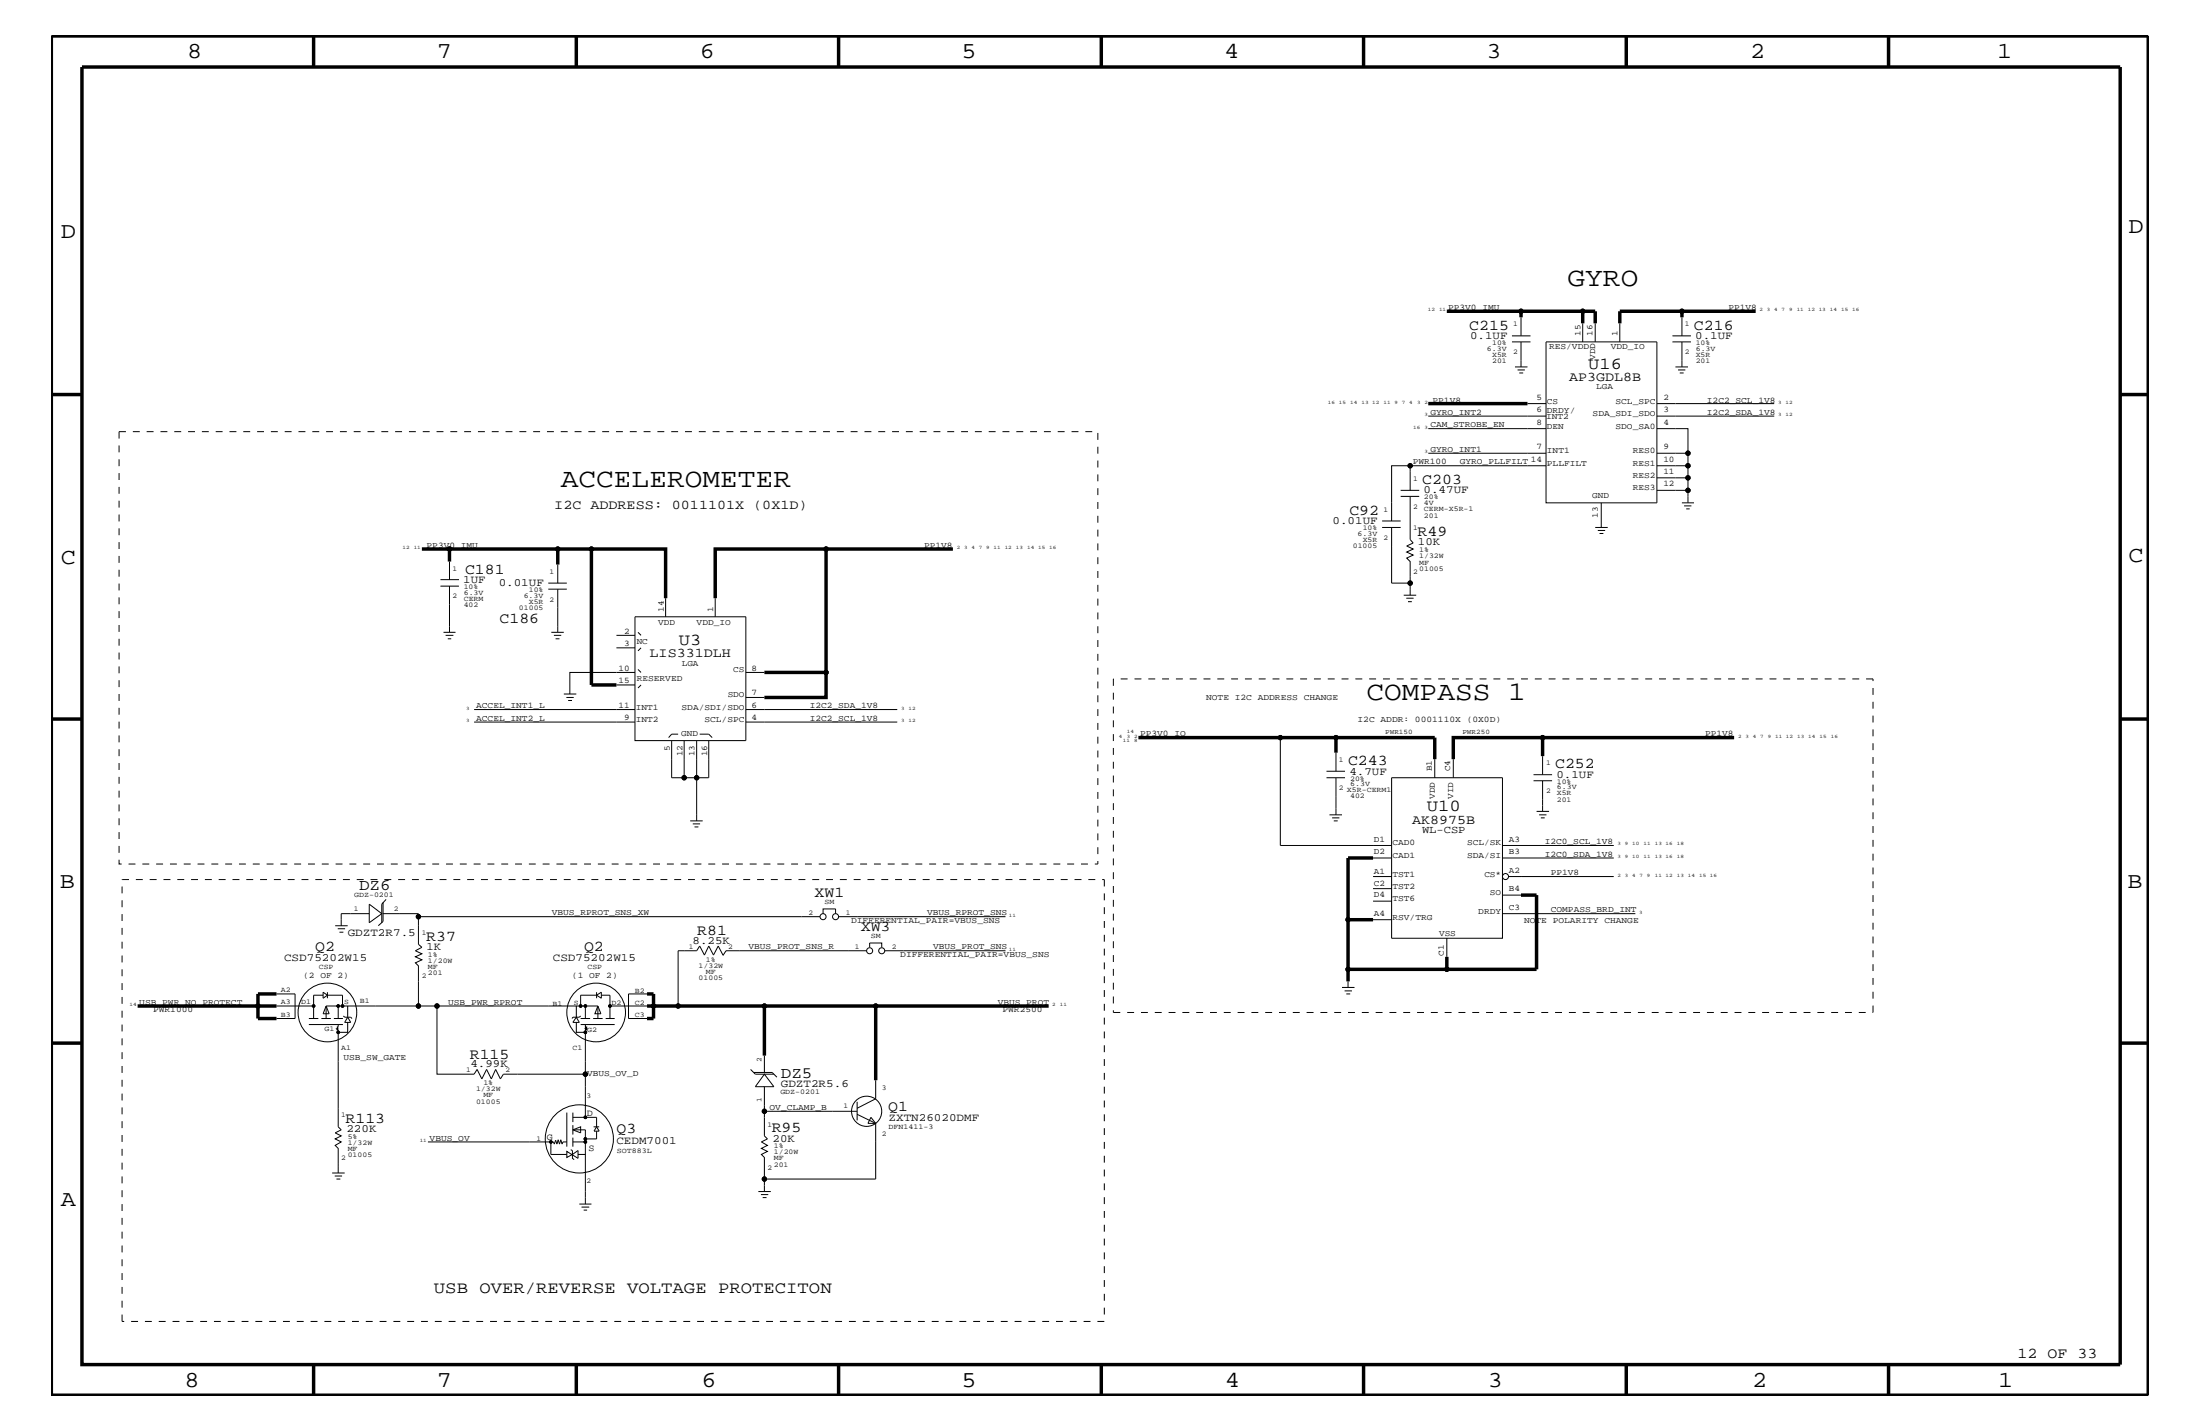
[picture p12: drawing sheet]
<svg xmlns="http://www.w3.org/2000/svg" width="432mm" height="279mm" viewBox="0 0 432 279" stroke-linecap="round" stroke-linejoin="round" font-family="sans-serif">
<g fill="none" stroke="#000" stroke-width=".2">
<path d="M296.8 67.1h3.6M296.8 65.9h3.6M297.3 72h2.5M297.9 72.6h1.4M298.2 73.2h.8M298.5 62.3v3.6M298.5 67.1v4.9M299.8 79.2h3.6M303.4 67.1h21.8v31.6h-21.8zM310.6 63.4v3.7M313.1 63.4v3.7M317.9 63.4v3.7"/>
<path d="M325.2 79.2h23M328.3 67.1h3.6M328.3 65.9h3.6M328.8 72h2.5M329.4 72.6h1.4M329.7 73.2h.8M330.1 62.3v3.6M330.1 67.1v4.9M274.9 97.4h3.7M274.9 96.2h3.7M276.8 97.4v8.5l.6 .6-1.3 .6 1.3 .6-1.3 .6 1.3 .6-1.3 .6 .7 .7v6.6M276.8 96.2v-4.8h-3.7v10.8"/>
<path d="M276.8 91.4h26.6M280.3 84.1h23.1M280.3 88.9h23.1M280.3 81.6h23.1M314.3 98.7v4.8M325.2 84.1h6.1v4.8h-6.1M325.2 81.6h23M330.1 98.7h2.4M330.5 99.3h1.5M331 99.9h.6M331.3 88.9v2.5h-6.1M331.3 91.4v2.4h-6.1"/>
<path d="M331.3 93.8v2.4h-6.1M331.3 96.2v2.5M86.4 115h3.7M86.4 113.7h3.7M88.2 110.2v3.5M88.2 115v9.1M107.6 115.6h3.7M107.6 114.4h3.7M109.5 110.8v3.6M109.5 115.6v8.5M130.6 117.4v3.6M140.4 117.4v3.6"/>
<path d="M271.3 103.5h3.6M271.3 102.2h3.6M273.1 103.5v10.9h3.7M275.5 116.8h2.5M276 117.4h1.5M276.4 118.1h.7M313.1 103.5h2.5M313.6 104.1h1.4M313.9 104.7h.8M87 124.1h2.4M87.5 124.7h1.5M87.9 125.3h.7"/>
<path d="M93 139.2h31.6M108.2 124.1h2.5M108.7 124.7h1.5M109.1 125.3h.7M110.7 136.2h2.4M111.2 136.8h1.4M111.5 137.4h.8M121 124.7h3.6M121 127.1h3.6M121 134.4h3.6M124.6 121h21.8v24.3h-21.8zM124.6 131.9h-12.8v4.3"/>
<path d="M125.2 124.1l.6 .6M125.2 131.3l.6 .6M125.8 127.1l-.6 .6M125.8 134.4l-.6 .6M146.4 131.9h3.6M146.4 139.2h29.7M146.4 136.8h3.6M93 141.7h31.6M131.8 145.3v7.3h7.3v-7.3M133.1 144h-1.3l-.6 .7M134.3 145.3v7.3M136.7 145.3v15.8"/>
<path d="M137.3 144h1.8l.7 .7M146.4 141.7h29.7M251.3 144.7v21.2h21.8M260.4 152.6h3.6M260.4 151.3h3.6M260.9 159.9h2.5M262.2 147.7v3.6M262.2 152.6v7.3M273.1 152.6h21.8v31.5h-21.8zM281.6 149v3.6M285.2 149v3.6M301 153.2h3.6"/>
<path d="M301 152h3.6M301.6 159.2h2.4M302.1 159.9h1.4M302.8 148.4v3.6M302.8 153.2v6M72.5 177.4l2.4 1.9-2.4 1.7zM72.5 179.3h-5.5v2.3M75.2 179.3h6.9v6l.7 .6-1.3 .6 1.3 .6-1.3 .6 1.3 .6-1.3 .6 .6 .6v7.9h3.7M75.2 177.1v3.7l-.9 .8M75.8 176.5l-.9 .9v3.6M82.1 179.9h78.9M135.5 161.1h2.4"/>
<path d="M136 161.7h1.4M136.3 162.2h.8M161.5 179.3v-1h2.5v1M164.6 179.9h32.8M261.5 160.5h1.4M261.8 161.1h.8M269.5 168.3h3.6M269.5 172h3.6M269.5 174.4h3.6M269.5 176.8h3.6M294.9 179.3h26.1M294.9 165.9h21.8"/>
<path d="M294.9 168.3h21.8M294.9 175.6h3.6M296.2 172h20.5M302.4 160.5h.8M54.3 195h3.6v4.8h-3.6M54.3 197.4h7.3M60.6 199.8h1.9M63.1 199.8h1.8M63.4 195.3h-1.8v4.5M63.4 194.7l.9 .6-.9 .6zM64 197.4h18.1M64 197.4v2.4"/>
<path d="M64 197.4l.6 1.5h-1.2zM64.3 195.3h2.9v2.1M64.3 194.7v1.2M65.5 199.8h1.8M65.8 181.6h2.4M66.3 182.2h1.4M66.4 197.4v2.4M66.6 182.9h.8M67.4 199.3l.2 .3h1.2l.3 .2M68.2 199.6l.6 1h-1.2zM68.2 197.4v2.2M113.1 199.6l.6 1h-1.3z"/>
<path d="M113.1 197.4v2.2M114 199.8h1.8M114 199.3l-.3 .3h-1.3l-.1 .2M114.9 197.4v2.4M116.4 199.8h1.9M117.1 194.7v1.2M117.1 195.3h-3.1v2.1M117.1 195.3l.9-.6v1.2zM117.3 197.4l.6 1.5h-1.1zM117.3 197.4h-31.5v13.4h7.2l.6-1 1 1.9 .9-1.9 .9 1.9 .9-1.9 .9 1.9 .6-.9h16.1M117.3 197.4v2.4M118 195.3h1.7v4.5"/>
<path d="M118.9 199.8h1.8M119.7 197.4h7.3M127 195h-3.6v4.8h3.6M141.9 187.4l-.9-1.8-1 1.8-.9-1.8-.8 1.8-1-1.8-.6 .9h-3.6v10.9M170.1 186.5h-27.6l-.6 1M170.7 185.9v-.9h2.4v.9M173.7 186.5h23.7M263.4 193.7h2.5M263.9 194.4h1.4M264.2 195h.8M264.6 192.6v1.1M269.5 180.5h3.6"/>
<path d="M284 184.1v3.6M60.6 201h6.7M66.4 201v.5h-.3l.3 .2-.3 .1 .3 .1-.3 .1 .3 .1v19l.6 .6-1.2 .6 1.2 .6-1.2 .6 1.2 .6-1.2 .6 .6 .6v4.9M68.2 200.6v2h-1.8M111.3 218.3v6.7M112.4 219.2h4.7v1.9l-.5 .8h1l-.5-.8M112.4 218.3v1.9M113.1 200.6v2h1.8M114 201h6.7M114.9 201v.5h.2l-.2 .2 .2 .1-.2 .1 .2 .1-.2 .1v17.1M147.3 209.8l1 1h3.6M147.9 210.4h3.7l.9 1"/>
<path d="M150 218v4.9l.6 .6-1.2 .6 1.2 .6-1.2 .6 1.2 .6-1.2 .6 .6 .6v4.2h21.9v-10.9l-1-1.2-.6 1.2h1.6l-3.7-1.8M150 210.8l1.9 2.4h-3.6zM150 213.2v4.8h18.2M150 207.1v3.3M168.2 216.2v3.6M171.9 211.9v3.7l-3.7 1.9M65.2 230.2h2.4M65.7 230.7h1.4M66 231.3h.8M84 224.1h24.6l.2 .4 .3-.8 .2 .8 .3-.9 .2 .9 .3-.9 .2 .9 .2-.4h.8M108.1 224.1v2.4h3.2M111.3 225.9v1.2l2.2-1.4v1.6z"/>
<path d="M112 225.6l.4 .1v1.6l.3 .2M112.4 221.7l1.6-.6v1.2zM112.4 221.7h2.5v14.5M112.4 220.8v1.8M112.4 223.2v1.8M112.4 224.1h2.5M113.5 226.5h1.4M113.7 236.2h2.4M114.1 236.8h1.6M114.6 237.4h.6M116.5 221.1h1.1M117.1 221.9v1.6h-2.2"/>
<path d="M148.8 233.8h2.5M149.4 234.4h1.4M149.7 235h.8M150 231.3v2.5"/>
<circle cx="298.5" cy="61.1" r=".42"/>
<circle cx="310.6" cy="61.1" r=".42"/>
<circle cx="330.1" cy="61.1" r=".42"/>
<circle cx="276.8" cy="91.4" r=".42"/>
<circle cx="331.3" cy="96.2" r=".42"/>
<circle cx="331.3" cy="88.9" r=".42"/>
<circle cx="331.3" cy="93.8" r=".42"/>
<circle cx="331.3" cy="91.4" r=".42"/>
<circle cx="88.2" cy="107.7" r=".42"/>
<circle cx="109.5" cy="107.7" r=".42"/>
<circle cx="116.1" cy="107.7" r=".42"/>
<circle cx="162.1" cy="107.7" r=".42"/>
<circle cx="276.8" cy="114.4" r=".42"/>
<circle cx="162.1" cy="131.9" r=".42"/>
<circle cx="134.3" cy="152.6" r=".42"/>
<circle cx="136.7" cy="152.6" r=".42"/>
<circle cx="251.3" cy="144.7" r=".42"/>
<circle cx="262.2" cy="144.7" r=".42"/>
<circle cx="302.8" cy="144.7" r=".42"/>
<circle cx="82.1" cy="179.9" r=".42"/>
<circle cx="161.5" cy="179.9" r=".59"/>
<circle cx="164" cy="179.9" r=".59"/>
<circle cx="295.5" cy="172" r=".59"/>
<circle cx="50.6" cy="197.4" r=".42"/>
<circle cx="61.6" cy="197.4" r=".25"/>
<circle cx="64.3" cy="198.7" r="5.8"/>
<circle cx="66.4" cy="197.4" r=".25"/>
<circle cx="67.2" cy="197.4" r=".25"/>
<circle cx="82.1" cy="197.4" r=".42"/>
<circle cx="85.8" cy="197.4" r=".42"/>
<circle cx="114" cy="197.4" r=".25"/>
<circle cx="114.9" cy="197.4" r=".25"/>
<circle cx="117" cy="198.7" r="5.8"/>
<circle cx="119.7" cy="197.4" r=".25"/>
<circle cx="128.3" cy="197.4" r=".42"/>
<circle cx="133.1" cy="197.4" r=".42"/>
<circle cx="150" cy="197.4" r=".42"/>
<circle cx="170.7" cy="186.5" r=".59"/>
<circle cx="171.9" cy="197.4" r=".42"/>
<circle cx="173.1" cy="186.5" r=".59"/>
<circle cx="264.6" cy="190.2" r=".42"/>
<circle cx="264.6" cy="180.5" r=".42"/>
<circle cx="284" cy="190.2" r=".42"/>
<circle cx="66.4" cy="202.6" r=".25"/>
<circle cx="114.9" cy="210.8" r=".42"/>
<circle cx="114.9" cy="202.6" r=".25"/>
<circle cx="114.9" cy="219.2" r=".25"/>
<circle cx="150" cy="218" r=".42"/>
<circle cx="170.1" cy="218" r="2.96"/>
<circle cx="108.1" cy="224.1" r=".25"/>
<circle cx="113.7" cy="223.5" r="6.7"/>
<circle cx="114.9" cy="223.5" r=".25"/>
<circle cx="114.9" cy="224.1" r=".25"/>
<circle cx="150" cy="231.3" r=".42"/>
</g>
<g fill="#000">
<circle cx="298.5" cy="61.1" r=".42"/>
<circle cx="310.6" cy="61.1" r=".42"/>
<circle cx="330.1" cy="61.1" r=".42"/>
<circle cx="276.8" cy="91.4" r=".42"/>
<circle cx="331.3" cy="96.2" r=".42"/>
<circle cx="331.3" cy="88.9" r=".42"/>
<circle cx="331.3" cy="93.8" r=".42"/>
<circle cx="331.3" cy="91.4" r=".42"/>
<circle cx="88.2" cy="107.7" r=".42"/>
<circle cx="109.5" cy="107.7" r=".42"/>
<circle cx="116.1" cy="107.7" r=".42"/>
<circle cx="162.1" cy="107.7" r=".42"/>
<circle cx="276.8" cy="114.4" r=".42"/>
<circle cx="162.1" cy="131.9" r=".42"/>
<circle cx="134.3" cy="152.6" r=".42"/>
<circle cx="136.7" cy="152.6" r=".42"/>
<circle cx="251.3" cy="144.7" r=".42"/>
<circle cx="262.2" cy="144.7" r=".42"/>
<circle cx="302.8" cy="144.7" r=".42"/>
<circle cx="82.1" cy="179.9" r=".42"/>
<circle cx="50.6" cy="197.4" r=".42"/>
<circle cx="61.6" cy="197.4" r=".25"/>
<circle cx="66.4" cy="197.4" r=".25"/>
<circle cx="67.2" cy="197.4" r=".25"/>
<circle cx="82.1" cy="197.4" r=".42"/>
<circle cx="85.8" cy="197.4" r=".42"/>
<circle cx="114" cy="197.4" r=".25"/>
<circle cx="114.9" cy="197.4" r=".25"/>
<circle cx="119.7" cy="197.4" r=".25"/>
<circle cx="128.3" cy="197.4" r=".42"/>
<circle cx="133.1" cy="197.4" r=".42"/>
<circle cx="150" cy="197.4" r=".42"/>
<circle cx="171.9" cy="197.4" r=".42"/>
<circle cx="264.6" cy="190.2" r=".42"/>
<circle cx="264.6" cy="180.5" r=".42"/>
<circle cx="284" cy="190.2" r=".42"/>
<circle cx="66.4" cy="202.6" r=".25"/>
<circle cx="114.9" cy="210.8" r=".42"/>
<circle cx="114.9" cy="202.6" r=".25"/>
<circle cx="114.9" cy="219.2" r=".25"/>
<circle cx="150" cy="218" r=".42"/>
<circle cx="108.1" cy="224.1" r=".25"/>
<circle cx="114.9" cy="223.5" r=".25"/>
<circle cx="114.9" cy="224.1" r=".25"/>
<circle cx="150" cy="231.3" r=".42"/>
</g>
<g fill="none" stroke="#000" stroke-width=".68" stroke-linecap="butt">
<path d="M10.1 7.1h411.5v266.7h-411.5zM16.1 13.2h400v254.5h-400zM61.6 7.1v6.1M113.1 7.1v6.1M164.6 7.1v6.1M216.2 7.1v6.1M267.6 7.1v6.1M319.2 7.1v6.1M370.7 7.1v6.1M10.1 77.4h6M280.3 79.2h19.5M284 61.1h29.1v2.3"/>
<path d="M298.5 61.1v1.2M310.6 61.1v2.3M330.1 61.1v1.2M344.6 61.1h-26.7v2.3M416.1 77.4h5.5M82.8 107.7h5.4v2.5M88.2 107.7h27.9M109.5 107.7v3.1M116.1 107.7h14.5v9.7M116.1 107.7v26.7h4.9M162.1 107.7v24.2M187 107.7h-46.6v9.7"/>
<path d="M150 131.9h12.1v4.9h-12.1M10.1 141.1h6M223.4 144.7h38.8v3M262.2 144.7h19.4v4.3M302.8 144.7h-17.6v4.3M340.4 144.7h-37.6v3.7M416.1 141.1h5.5M269.5 168.3h-4.9v12.2M298.5 175.6h3.1v14.6h-17.6v-2.5M27 197.4h23.6v2.4h3.7M54.3 195h-3.7v2.4h3.7M127 197.4h1.3v2.4h-1.3"/>
<path d="M127 195h1.3v2.4h21.7M171.9 197.4h33.9M264.6 180.5v9.7h19.4M264.6 180.5h4.9M264.6 190.2v2.4M10.1 204.7h6M150 207.1v-9.7h21.9v14.5M416.1 204.7h5.5M61.6 267.7v6.1M113.1 267.7v6.1M164.6 267.7v6.1M216.2 268v5.8"/>
<path d="M267.6 267.7v6.1M319.2 267.7v6.1M370.7 267.7v6.1"/>
</g>
<path d="M23.4 84.7h192.1v84.8M23.4 84.7v84.8h192.1M218.5 133.2v65.5M367.6 133.2h-149.1M216.7 172.6v86.7M218.5 198.7h149.1M367.6 198.7v-65.5M24 259.3v-86.7h192.7M216.7 259.3h-192.7" fill="none" stroke="#000" stroke-width=".2" stroke-dasharray="1.4 1.4" stroke-linecap="butt"/>
<g font-size="5.2">
<text x="307.7" y="56.2">GYRO</text>
<text x="110.1" y="95.6">ACCELEROMETER</text>
<text x="268.2" y="137.4">COMPASS 1</text>
</g>
<g font-size="4.5">
<text x="36.7" y="11.5">8</text>
<text x="85.8" y="11.5">7</text>
<text x="137.3" y="11.5">6</text>
<text x="188.7" y="11.5">5</text>
<text x="240.3" y="11.5">4</text>
<text x="291.8" y="11.5">3</text>
<text x="343.5" y="11.5">2</text>
<text x="392" y="11.5">1</text>
<text x="11.9" y="46.8">D</text>
<text x="417.7" y="45.7">D</text>
<text x="11.9" y="110.6">C</text>
<text x="417.7" y="110.3">C</text>
<text x="11.8" y="174.3">B</text>
<text x="417.6" y="174.2">B</text>
<text x="11.9" y="236.7">A</text>
<text x="36.2" y="272.1">8</text>
<text x="85.8" y="272.1">7</text>
<text x="137.7" y="272.1">6</text>
<text x="188.7" y="272.1">5</text>
<text x="240.4" y="272.1">4</text>
<text x="292" y="272.1">3</text>
<text x="343.9" y="272.1">2</text>
<text x="392.2" y="272.1">1</text>
</g>
<g font-size="3.3">
<text x="311.7" y="72.4">U16</text>
<text x="133.3" y="126.5">U3</text>
<text x="280" y="159.2">U10</text>
<text x="85.2" y="253.8">USB OVER/REVERSE VOLTAGE PROTECITON</text>
</g>
<g font-size="3.1">
<text x="70.5" y="174.6">DZ6</text>
<text x="153.3" y="211.5">DZ5</text>
</g>
<g font-size="3">
<text x="288.4" y="64.7">C215</text>
<text x="332.5" y="64.7">C216</text>
<text x="279.1" y="95">C203</text>
<text x="264.8" y="101">C92</text>
<text x="278.2" y="105.2">R49</text>
<text x="91.3" y="112.6">C181</text>
<text x="98" y="122.3">C186</text>
<text x="264.6" y="150.1">C243</text>
<text x="305.2" y="150.7">C252</text>
<text x="159.9" y="176.1">XW1</text>
<text x="83.7" y="184.6">R37</text>
<text x="136.9" y="183.5">R81</text>
<text x="169" y="182.7">XW3</text>
<text x="61.9" y="186.5">Q2</text>
<text x="114.6" y="186.5">Q2</text>
<text x="92.2" y="207.7">R115</text>
<text x="67.8" y="220.3">R113</text>
<text x="174.3" y="218">Q1</text>
<text x="121" y="222.3">Q3</text>
<text x="151.5" y="222.2">R95</text>
<text x="396" y="266.5">12 OF 33</text>
</g>
<g font-size="2.6">
<text x="308" y="74.7">AP3GDL8B</text>
<text x="108.8" y="99.9">I2C ADDRESS: 0011101X (0X1D)</text>
<text x="127.5" y="128.9">LIS331DLH</text>
<text x="277.2" y="161.7">AK8975B</text>
</g>
<g font-size="2.2">
<text x="288.5" y="66.5">0.1UF</text>
<text x="332.7" y="66.5">0.1UF</text>
<text x="279.4" y="96.8">0.47UF</text>
<text x="261.5" y="102.9">0.01UF</text>
<text x="278.3" y="107">10K</text>
<text x="90.9" y="114.4">1UF</text>
<text x="97.9" y="115">0.01UF</text>
<text x="264.8" y="152">4.7UF</text>
<text x="305.5" y="152.6">0.1UF</text>
<text x="68.2" y="183.7">GDZT2R7.5</text>
<text x="135.9" y="185.2">8.25K</text>
<text x="55.8" y="188.5">CSD75202W15</text>
<text x="83.7" y="186.4">1K</text>
<text x="108.5" y="188.5">CSD75202W15</text>
<text x="92.3" y="209.4">4.99K</text>
<text x="153.2" y="213.2">GDZT2R5.6</text>
<text x="174.4" y="220">ZXTN26020DMF</text>
<text x="68" y="222.2">220K</text>
<text x="121" y="224.5">CEDM7001</text>
<text x="151.6" y="224">20K</text>
</g>
<text font-size="2.1" x="279.1" y="163.5">WL-CSP</text>
<g font-size="1.9">
<text x="115.1" y="219">D</text>
<text x="107.4" y="223.7">G</text>
<text x="115.5" y="225.9">S</text>
</g>
<g font-size="1.7">
<text x="284.2" y="60.8">PP3V0_IMU</text>
<text x="310.2" y="65.9" transform="rotate(-90 310.2 65.9)">15</text>
<text x="312.6" y="65.9" transform="rotate(-90 312.6 65.9)">16</text>
<text x="317.5" y="65.9" transform="rotate(-90 317.5 65.9)">1</text>
<text x="339.3" y="60.8">PP1V8</text>
<text x="304" y="68.5">RES/VDD</text>
<text x="313.1" y="70.6" transform="rotate(-90 313.1 70.6)">VDD</text>
<text x="316.1" y="68.5">VDD_IO</text>
<text x="313.3" y="76.4">LGA</text>
<text x="280.8" y="83.8">CAM_STROBE_EN</text>
<text x="280.8" y="81.4">GYRO_INT2</text>
<text x="281.2" y="79">PP1V8</text>
<text x="301.6" y="78.5">5</text>
<text x="301.6" y="83.3">8</text>
<text x="301.6" y="80.9">6</text>
<text x="303.4" y="82.2">INT2</text>
<text x="303.6" y="79.2">CS</text>
<text x="303.6" y="81.1">DRDY/</text>
<text x="312.6" y="81.6">SDA_SDI_SDO</text>
<text x="317.1" y="79.2">SCL_SPC</text>
<text x="326.5" y="78.5">2</text>
<text x="326.5" y="80.9">3</text>
<text x="326.5" y="83.3">4</text>
<text x="335" y="79">I2C2_SCL_1V8</text>
<text x="335" y="81.4">I2C2_SDA_1V8</text>
<text x="280.8" y="88.7">GYRO_INT1</text>
<text x="301.6" y="88.2">7</text>
<text x="303.6" y="88.9">INT1</text>
<text x="303.6" y="84.1">DEN</text>
<text x="317.1" y="84.1">SDO_SA0</text>
<text x="320.5" y="88.9">RES0</text>
<text x="326.5" y="88.2">9</text>
<text x="277.3" y="91.1">PWR100</text>
<text x="286.5" y="91.1">GYRO_PLLFILT</text>
<text x="300.5" y="90.6">14</text>
<text x="303.6" y="91.4">PLLFILT</text>
<text x="320.5" y="91.4">RES1</text>
<text x="320.5" y="93.8">RES2</text>
<text x="326.5" y="90.6">10</text>
<text x="326.5" y="93.1">11</text>
<text x="326.5" y="95.4">12</text>
<text x="312.5" y="97.7">GND</text>
<text x="313.6" y="101.5" transform="rotate(-90 313.6 101.5)">13</text>
<text x="320.5" y="96.2">RES3</text>
<text x="83.7" y="107.5">PP3V0_IMU</text>
<text x="181.4" y="107.5">PP1V8</text>
<text x="122.5" y="124.3">2</text>
<text x="129.2" y="122.5">VDD</text>
<text x="130.3" y="120" transform="rotate(-90 130.3 120)">14</text>
<text x="136.7" y="122.5">VDD_IO</text>
<text x="140" y="120" transform="rotate(-90 140 120)">1</text>
<text x="121.4" y="131.6">10</text>
<text x="122.5" y="126.8">3</text>
<text x="125" y="126.3">NC</text>
<text x="133.8" y="130.8">LGA</text>
<text x="143.9" y="131.9">CS</text>
<text x="147.5" y="131.6">8</text>
<text x="121.4" y="134.1">15</text>
<text x="125" y="133.5">RESERVED</text>
<text x="142.8" y="136.8">SDO</text>
<text x="147.5" y="136.4">7</text>
<text x="236.7" y="137.4">NOTE I2C ADDRESS CHANGE</text>
<text x="93.5" y="139">ACCEL_INT1_L</text>
<text x="93.5" y="141.4">ACCEL_INT2_L</text>
<text x="121.4" y="138.9">11</text>
<text x="122.5" y="141.3">9</text>
<text x="124.8" y="141.7">INT2</text>
<text x="124.8" y="139.2">INT1</text>
<text x="133.8" y="139.2">SDA/SDI/SDO</text>
<text x="138.3" y="141.7">SCL/SPC</text>
<text x="147.5" y="141.3">4</text>
<text x="147.5" y="138.9">6</text>
<text x="158.9" y="139">I2C2_SDA_1V8</text>
<text x="158.9" y="141.4">I2C2_SCL_1V8</text>
<text x="266.4" y="141.7">I2C ADDR: 0001110X (0X0D)</text>
<text x="131.5" y="147.3" transform="rotate(-90 131.5 147.3)">5</text>
<text x="133.7" y="144.5">GND</text>
<text x="133.9" y="148.4" transform="rotate(-90 133.9 148.4)">12</text>
<text x="136.3" y="148.4" transform="rotate(-90 136.3 148.4)">13</text>
<text x="138.8" y="148.4" transform="rotate(-90 138.8 148.4)">16</text>
<text x="223.8" y="144.5">PP3V0_IO</text>
<text x="334.7" y="144.5">PP1V8</text>
<text x="281" y="151.3" transform="rotate(-90 281 151.3)">B1</text>
<text x="284.6" y="151.3" transform="rotate(-90 284.6 151.3)">C4</text>
<text x="281.6" y="156.7" transform="rotate(-90 281.6 156.7)">VDD</text>
<text x="285.2" y="156.7" transform="rotate(-90 285.2 156.7)">VID</text>
<text x="269.7" y="165.2">D1</text>
<text x="269.7" y="167.6">D2</text>
<text x="273.3" y="165.9">CAD0</text>
<text x="288" y="165.9">SCL/SK</text>
<text x="296.2" y="165.2">A3</text>
<text x="296.2" y="167.6">B3</text>
<text x="303.2" y="165.6">I2C0_SCL_1V8</text>
<text x="269.7" y="171.4">A1</text>
<text x="269.7" y="173.8">C2</text>
<text x="273.3" y="168.3">CAD1</text>
<text x="273.3" y="172">TST1</text>
<text x="288" y="168.3">SDA/SI</text>
<text x="291.3" y="172">CS*</text>
<text x="296.2" y="171.2">A2</text>
<text x="303.2" y="168.1">I2C0_SDA_1V8</text>
<text x="304.4" y="171.7">PP1V8</text>
<text x="108.3" y="179.6">VBUS_RPROT_SNS_XW</text>
<text x="181.9" y="179.6">VBUS_RPROT_SNS</text>
<text x="269.7" y="179.7">A4</text>
<text x="269.7" y="176.1">D4</text>
<text x="273.3" y="174.4">TST2</text>
<text x="273.3" y="176.8">TST6</text>
<text x="290.2" y="179.3">DRDY</text>
<text x="292.4" y="175.6">SO</text>
<text x="296.2" y="178.5">C3</text>
<text x="296.2" y="174.9">B4</text>
<text x="304.4" y="179">COMPASS_BRD_INT</text>
<text x="167" y="181">DIFFERENTIAL_PAIR=VBUS_SNS</text>
<text x="273.3" y="180.5">RSV/TRG</text>
<text x="282.4" y="183.6">VSS</text>
<text x="299.1" y="181">NOTE POLARITY CHANGE</text>
<text x="59.5" y="192">(2 OF 2)</text>
<text x="112.3" y="192">(1 OF 2)</text>
<text x="146.9" y="186.3">VBUS_PROT_SNS_R</text>
<text x="176.7" y="187.7">DIFFERENTIAL_PAIR=VBUS_SNS</text>
<text x="183.1" y="186.3">VBUS_PROT_SNS</text>
<text x="283.4" y="187.5" transform="rotate(-90 283.4 187.5)">C1</text>
<text x="27.3" y="197.2">USB_PWR_NO_PROTECT</text>
<text x="88" y="197.2">USB_PWR_RPROT</text>
<text x="195.8" y="197.2">VBUS_PROT</text>
<text x="30.1" y="198.7">PWR1000</text>
<text x="196.8" y="198.7">PWR2500</text>
<text x="67.4" y="208.1">USB_SW_GATE</text>
<text x="115.2" y="211.1">VBUS_OV_D</text>
<text x="151" y="217.8">OV_CLAMP_B</text>
<text x="84.3" y="223.9">VBUS_OV</text>
</g>
<g font-size="1.4">
<text x="297" y="64">1</text>
<text x="330.7" y="64">1</text>
<text x="291.8" y="68.8">6.3V</text>
<text x="292.9" y="71.2">201</text>
<text x="292.9" y="67.7">10%</text>
<text x="292.9" y="70">X5R</text>
<text x="297" y="69.5">2</text>
<text x="330.7" y="69.5">2</text>
<text x="332.8" y="68.8">6.3V</text>
<text x="332.8" y="71.2">201</text>
<text x="332.8" y="70">X5R</text>
<text x="332.8" y="67.7">10%</text>
<text x="277.4" y="94.3">1</text>
<text x="271.5" y="100.4">1</text>
<text x="277.4" y="99.9">2</text>
<text x="279.5" y="99.1">4V</text>
<text x="279.5" y="100.4">CERM-X5R-1</text>
<text x="279.5" y="98">20%</text>
<text x="279.5" y="101.5">201</text>
<text x="265.5" y="107.6">01005</text>
<text x="266.4" y="105.2">6.3V</text>
<text x="267.5" y="104.1">10%</text>
<text x="267.5" y="106.4">X5R</text>
<text x="271.5" y="105.9">2</text>
<text x="277.4" y="104.1">1</text>
<text x="88.8" y="112">1</text>
<text x="107.9" y="112.6">1</text>
<text x="277.4" y="112.6">2</text>
<text x="278.6" y="108.3">1%</text>
<text x="278.6" y="110.8">MF</text>
<text x="278.6" y="109.5">1/32W</text>
<text x="278.6" y="112">01005</text>
<text x="88.8" y="117.4">2</text>
<text x="91" y="116.7">6.3V</text>
<text x="91" y="117.9">CERM</text>
<text x="91" y="119.1">402</text>
<text x="91" y="115.6">10%</text>
<text x="101.9" y="119.7">01005</text>
<text x="102.8" y="117.3">6.3V</text>
<text x="103.8" y="116.2">10%</text>
<text x="103.8" y="118.5">X5R</text>
<text x="107.9" y="118.1">2</text>
<text x="262.8" y="149.5">1</text>
<text x="271.9" y="144">PWR150</text>
<text x="287" y="144">PWR250</text>
<text x="262.8" y="155">2</text>
<text x="264.3" y="155.5">X5R-CERM1</text>
<text x="265" y="153.2">20%</text>
<text x="265" y="154.3">6.3V</text>
<text x="303.4" y="150.1">1</text>
<text x="303.4" y="155.6">2</text>
<text x="305.6" y="153.8">10%</text>
<text x="305.6" y="154.9">6.3V</text>
<text x="265" y="156.7">402</text>
<text x="305.6" y="156.1">X5R</text>
<text x="305.6" y="157.3">201</text>
<text x="69.4" y="178.7">1</text>
<text x="69.5" y="176">GDZ-0201</text>
<text x="77.3" y="178.7">2</text>
<text x="158.7" y="179.5">2</text>
<text x="161.8" y="177.4">SM</text>
<text x="166" y="179.5">1</text>
<text x="82.8" y="183.5">1</text>
<text x="170.9" y="184.1">SM</text>
<text x="62.6" y="190.2">CSP</text>
<text x="82.8" y="192">2</text>
<text x="84" y="190.2">MF</text>
<text x="84" y="187.7">1%</text>
<text x="84" y="188.9">1/20W</text>
<text x="84" y="191.4">201</text>
<text x="115.3" y="190.2">CSP</text>
<text x="135.2" y="186.1">1</text>
<text x="137.1" y="189.9">1/32W</text>
<text x="138.6" y="188.7">1%</text>
<text x="138.6" y="191.1">MF</text>
<text x="142.9" y="186.1">2</text>
<text x="167.8" y="186.1">1</text>
<text x="175" y="186.1">2</text>
<text x="55.1" y="194.7">A2</text>
<text x="55.1" y="197">A3</text>
<text x="59.1" y="197">D1</text>
<text x="67.5" y="197">S</text>
<text x="70.6" y="196.8">B1</text>
<text x="108.5" y="197.3">B1</text>
<text x="112.6" y="197.2">S</text>
<text x="120" y="197.2">D2</text>
<text x="124.6" y="194.8">B2</text>
<text x="124.6" y="197.2">C2</text>
<text x="137.1" y="192.3">01005</text>
<text x="55.1" y="199.6">B3</text>
<text x="63.7" y="202.4">G1</text>
<text x="115.3" y="202.6">G2</text>
<text x="124.6" y="199.6">C3</text>
<text x="67" y="205.9">A1</text>
<text x="112.4" y="205.9">C1</text>
<text x="149.4" y="208.3" transform="rotate(-90 149.4 208.3)">2</text>
<text x="91.5" y="210.4">1</text>
<text x="93.4" y="214.2">1/32W</text>
<text x="94.9" y="215.3">MF</text>
<text x="94.9" y="213">1%</text>
<text x="99.2" y="210.4">2</text>
<text x="115.1" y="215.5">3</text>
<text x="153.2" y="214.7">GDZ-0201</text>
<text x="173.1" y="213.8">3</text>
<text x="67" y="219.2">1</text>
<text x="93.4" y="216.6">01005</text>
<text x="149.4" y="216.2" transform="rotate(-90 149.4 216.2)">1</text>
<text x="150.6" y="221.1">1</text>
<text x="165.5" y="217.5">1</text>
<text x="174.4" y="221.4">DFN1411-3</text>
<text x="67" y="227.7">2</text>
<text x="68.2" y="225.9">MF</text>
<text x="68.2" y="223.5">5%</text>
<text x="68.2" y="227.1">01005</text>
<text x="68.2" y="224.7">1/32W</text>
<text x="105.3" y="223.9">1</text>
<text x="121.1" y="226.2">SOT883L</text>
<text x="151.9" y="227.7">MF</text>
<text x="151.9" y="225.3">1%</text>
<text x="151.9" y="226.5">1/20W</text>
<text x="173.1" y="222.9">2</text>
<text x="115.1" y="232.1">2</text>
<text x="150.6" y="229.6">2</text>
<text x="151.9" y="229">201</text>
</g>
<g font-size="1">
<text x="280.2" y="61.1">12</text>
<text x="282.4" y="61.1">11</text>
<text x="345.4" y="61.1">2</text>
<text x="346.8" y="61.1">3</text>
<text x="348.2" y="61.1">4</text>
<text x="349.7" y="61.1">7</text>
<text x="351.2" y="61.1">9</text>
<text x="352.6" y="61.1">11</text>
<text x="354.8" y="61.1">12 13</text>
<text x="359.2" y="61.1">14</text>
<text x="361.4" y="61.1">15</text>
<text x="363.6" y="61.1">16</text>
<text x="260.6" y="79.2">16</text>
<text x="262.8" y="79.2">15</text>
<text x="265" y="79.2">14</text>
<text x="267.2" y="79.2">13 12</text>
<text x="271.5" y="79.2">11</text>
<text x="273.7" y="79.2">9</text>
<text x="275.2" y="79.2">7</text>
<text x="276.6" y="79.2">4</text>
<text x="278.1" y="79.2">3</text>
<text x="279.6" y="81.6">3</text>
<text x="279.6" y="79.2">2</text>
<text x="349" y="81.6">3</text>
<text x="349" y="79.2">3</text>
<text x="350.4" y="81.6">12</text>
<text x="350.4" y="79.2">12</text>
<text x="277.4" y="84.1">16</text>
<text x="279.6" y="84.1">3</text>
<text x="279.6" y="88.9">3</text>
<text x="79" y="107.7">12</text>
<text x="81.2" y="107.7">11</text>
<text x="187.8" y="107.7">2</text>
<text x="189.2" y="107.7">3</text>
<text x="190.7" y="107.7">4</text>
<text x="192.1" y="107.7">7</text>
<text x="193.5" y="107.7">9</text>
<text x="195" y="107.7">11</text>
<text x="197.2" y="107.7">12</text>
<text x="199.4" y="107.7">13</text>
<text x="201.6" y="107.7">14</text>
<text x="203.8" y="107.7">15 16</text>
<text x="91.5" y="139.2">3</text>
<text x="91.5" y="141.7">3</text>
<text x="176.9" y="139.2">3</text>
<text x="176.9" y="141.7">3</text>
<text x="178.3" y="139.2">12</text>
<text x="178.3" y="141.7">12</text>
<text x="221.1" y="143.8">14</text>
<text x="219.6" y="144.7">4</text>
<text x="220.4" y="145.6">11</text>
<text x="221.1" y="144.7">3</text>
<text x="222.6" y="144.7">2</text>
<text x="222.6" y="145.6">8</text>
<text x="341.1" y="144.7">2</text>
<text x="342.6" y="144.7">3</text>
<text x="344" y="144.7">4</text>
<text x="345.4" y="144.7">7</text>
<text x="347" y="144.7">9</text>
<text x="348.4" y="144.7">11 12</text>
<text x="352.7" y="144.7">13</text>
<text x="354.9" y="144.7">14</text>
<text x="357.1" y="144.7">15</text>
<text x="359.3" y="144.7">16</text>
<text x="317.5" y="165.9">3</text>
<text x="318.9" y="165.9">9</text>
<text x="320.4" y="165.9">10</text>
<text x="322.6" y="165.9">11</text>
<text x="324.8" y="165.9">13 16</text>
<text x="329.1" y="165.9">18</text>
<text x="317.5" y="172">2</text>
<text x="317.5" y="168.3">3</text>
<text x="318.9" y="172">3</text>
<text x="318.9" y="168.3">9</text>
<text x="320.4" y="168.3">10</text>
<text x="320.4" y="172">4</text>
<text x="321.8" y="172">7</text>
<text x="322.6" y="168.3">11</text>
<text x="323.3" y="172">9</text>
<text x="324.8" y="168.3">13 16</text>
<text x="324.8" y="172">11 12</text>
<text x="329.1" y="168.3">18</text>
<text x="329.1" y="172">13</text>
<text x="331.3" y="172">14</text>
<text x="333.5" y="172">15 16</text>
<text x="198" y="179.9">11</text>
<text x="321.7" y="179.3">3</text>
<text x="198" y="186.5">11</text>
<text x="25.4" y="197.4">14</text>
<text x="206.5" y="197.4">2</text>
<text x="208" y="197.4">11</text>
<text x="82.4" y="224.1">11</text>
</g>
</svg>
